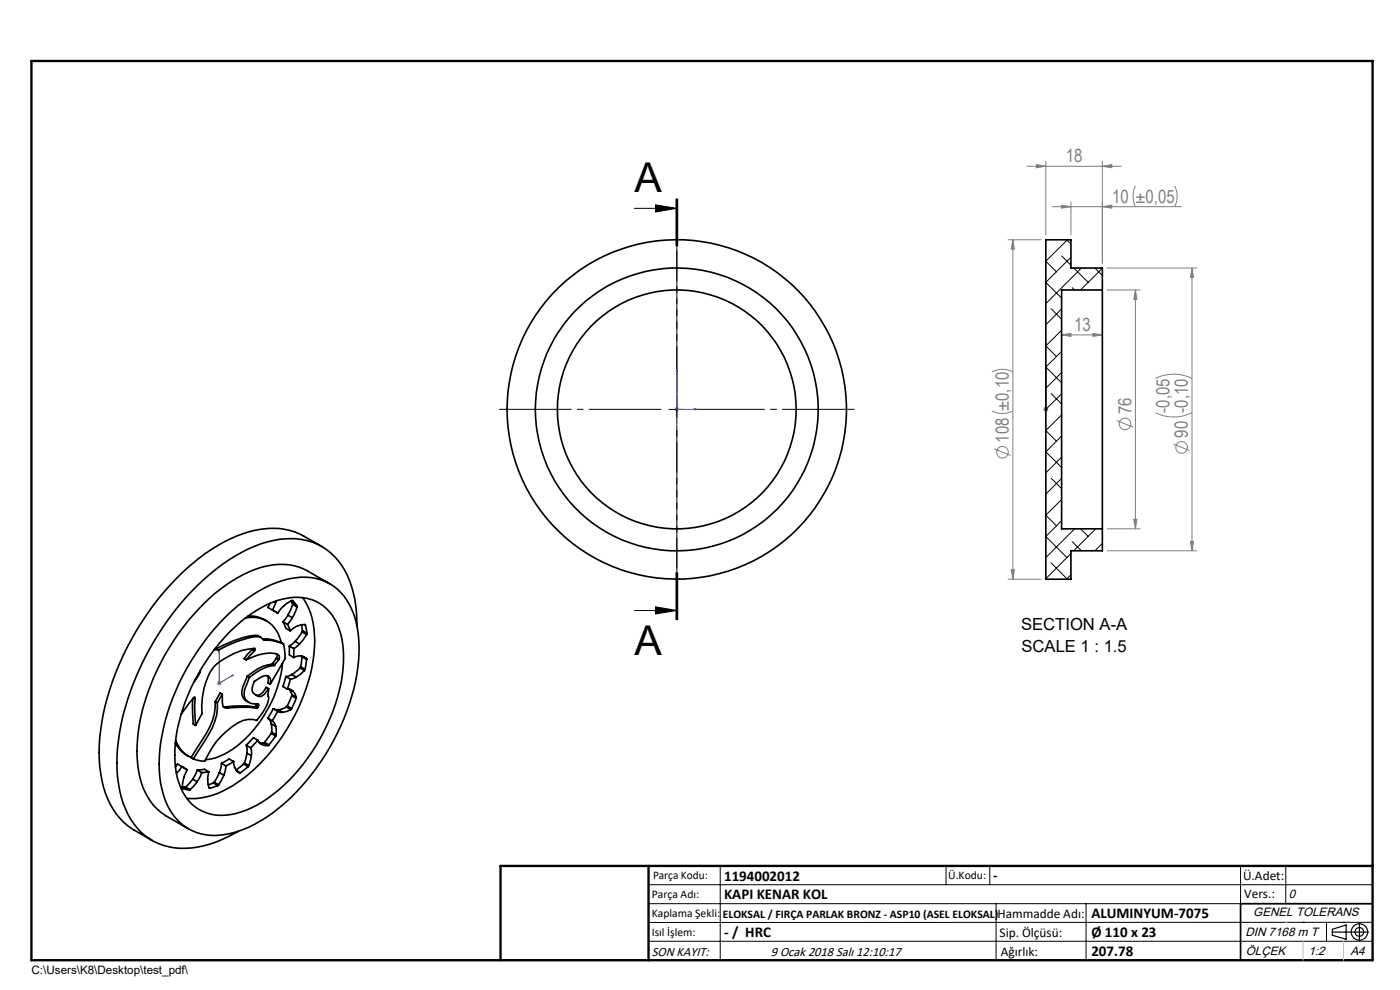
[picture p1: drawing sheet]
<svg xmlns="http://www.w3.org/2000/svg" width="297mm" height="210mm" viewBox="0 0 297 210" stroke-linecap="round" stroke-linejoin="round" font-family="sans-serif">
<g fill="none" stroke="#808080" stroke-width=".21">
<path d="M217.9 35.3h20M219.9 34.9l2 .4-2 .3zM221.9 34.2v15.6M233.9 35.3l2-.4v.7zM233.9 34.2v21.6M240.9 39.4a5.2 5.2 0 0 0 0 4.4M249.2 39.4a4.9 4.9 0 0 1 0 4.4M213.9 50.9h7M214.9 50.9v72M214.9 50.9l.3 1.9h-.7zM223.2 43.8h27.4M225.2 43.5l2 .3-2 .4z"/>
<path d="M227.2 42.9v6.9M233.9 43.8l2-.3v.7zM234.9 56.9h19M252.9 56.9l.3 1.9h-.6zM252.9 56.9v59.9M210.5 78.9l.2-.2a4.9 4.9 0 0 1 4.2 .2M225.2 71l2-.3v.7zM225.2 71h8.7M231.8 70.7l2.1 .3-2.1 .4zM233.9 62.5v9.5M234.9 61.5h7M240.9 61.5l.3 2h-.7z"/>
<path d="M240.9 61.5v50.7M143.1 86.8h1M143.2 86.5l.7 .7M143.6 86.4v.9M143.9 86.5l-.7 .7M210.5 87.2a5.2 5.2 0 0 0 4.4 0M210.9 95.2l3.5 1.4M221.4 86.8h1M221.5 86.5l.7 .7M221.9 86.4v.9M222.2 86.5l-.7 .7M236.9 89.2l3.5 1.4"/>
<path d="M245.1 87.6a9 9 0 0 0 7.8 0M245.1 80.3a8.6 8.6 0 0 1 7.8 0M248.9 94.2l3.5 1.4M234.9 112.2h7M234.9 116.8h19M240.5 110.2h.7l-.3 2zM252.6 114.9h.6l-.3 1.9zM213.9 122.9h7M214.5 120.9h.7l-.3 2zM46 144.9h1M46.1 144.6l.7 .7M46.5 144.4v1"/>
<path d="M46.8 144.6l-.7 .7"/>
<circle cx="212.7" cy="95.9" r="1.24"/>
<circle cx="238.7" cy="89.9" r="1.24"/>
<circle cx="250.6" cy="94.9" r="1.24"/>
</g>
<g fill="none" stroke="#000" stroke-width=".21">
<path d="M134.6 44.2h9M139.1 43.5l4.5 .7-4.5 .8zM143.4 42.2v10M143.6 42.2v10M143.8 42.2v10M141.9 86.8h3.3M143.6 85.2v3.3M134.6 129.5h9M139.1 128.7l4.5 .8-4.5 .7zM143.4 121.5v10M143.6 121.5v10M143.8 121.5v10z"/>
<path d="M137.6 187.7h153.6M137.6 191.7h153.6M137.6 199.7h153.6M152.8 183.7v20M200.7 183.7v4M210 183.7v4M211.3 191.7v12M230.4 191.7v12M263.2 183.7v20M272.8 183.7v8M276.4 195.6h.1M281.4 195.6v4.1"/>
<path d="M285 195.6h.1M291.2 195.6l-153.6 .1"/>
</g>
<g fill="none" stroke="#000" stroke-width=".25">
<path d="M282.6 197.7h7.8M282.6 197.1l3-.9v3l-3-.8zM288.4 195.8v3.8M106.2 203.7h185"/>
<circle cx="288.4" cy="197.7" r="1.74"/>
<circle cx="288.4" cy="197.7" r=".93"/>
</g>
<path d="M143.6 78.4l.1 .4h-.2zM143.6 78.4v8.4h4.2M221.9 78.4v.4v-.4M221.9 78.4v8.4M147.4 86.7l.4 .1-.4 .2zM221.9 86.7v.3zM221.9 86.8h.1M46.5 138l.1 .3-.2 .1zM46.5 138v6.9l3-1.7M49.2 143.3l.3-.1-.3 .3z" fill="none" stroke="#00f" stroke-width=".21"/>
<path d="M140.3 86.8h-34.4M143.6 83.5v-34.3M143.6 90.2v34.3M146.9 86.8h34.4" fill="none" stroke="#000" stroke-width=".21" stroke-dasharray="15.2 1.3 1.3 1.3"/>
<path d="M143.6 42.2v89.3" fill="none" stroke="#000" stroke-width=".21" stroke-dasharray="6.3 1.3 1.3 1.3" stroke-dashoffset="-.8"/>
<path d="M291.2 191.7h-28v12" fill="none" stroke="#000" stroke-width=".35"/>
<path d="M6.7 12.9h284.5v190.8h-284.5zM137.6 183.7v20M291.2 183.7h-185v20" fill="none" stroke="#000" stroke-width=".5"/>
<path d="M276.4 199.7v4M285 199.7v4" fill="none" stroke="#c0c0c0" stroke-width=".21"/>
<path d="M272.8 195.6h.1" fill="none" stroke="#c0c0c0" stroke-width=".25"/>
<path d="M139.1 43.5l4.5 .7-4.5 .8zM139.1 128.7l4.5 .8-4.5 .7z" fill="#000"/>
<g fill="#00f">
<path d="M147.4 86.7l.4 .1-.4 .2zM143.6 78.4l.1 .4h-.2z"/>
<path d="M49.2 143.3l.3-.1-.3 .3zM46.5 138l.1 .3-.2 .1z"/>
<path d="M221.9 86.7v.3zM221.9 78.4v.4zM221.9 86.7v.3zM221.9 78.4v.4z"/>
</g>
<g fill="#808080">
<path d="M233.9 43.8l2-.3v.7zM225.2 43.5l2 .3-2 .4z"/>
<path d="M225.2 71l2-.3v.7zM231.8 70.7l2.1 .3-2.1 .4zM219.9 34.9l2 .4-2 .3zM233.9 35.3l2-.4v.7z"/>
<path d="M240.9 61.5l.3 2h-.7zM240.5 110.2h.7l-.3 2zM252.9 56.9l.3 1.9h-.6zM252.6 114.9h.6l-.3 1.9zM214.9 50.9l.3 1.9h-.7zM214.5 120.9h.7l-.3 2z"/>
</g>
<g fill="none" stroke="#000" stroke-width=".35">
<path d="M233.9 61.5v50.7M233.9 61.5v-4.6h-6.7v-6h-5.3v72h5.3v-6.1h6.7v-4.6M233.9 61.5h-8.7v50.7h8.7M68.3 115.9a20.9 20.9 0 0 0-7.9-3.6 20.4 20.4 0 0 0-12.9 2.7 50.4 50.4 0 0 0-18.6 18.9 53.1 53.1 0 0 0-7.9 25.7 21 21 0 0 0 4.4 13.9 11.3 11.3 0 0 0 3.1 2.6l3.8 2.2M45.4 137.9h1M45.6 137.6h.3M45.9 137.6l.5 .3M47.9 130.8a29.3 29.3 0 0 1 13.5-8 11.1 11.1 0 0 1 13.7 7.6 30.1 30.1 0 0 1-.9 18.8 47.8 47.8 0 0 1-17.6 24.1 18.9 18.9 0 0 1-13.1 3.8 11.1 11.1 0 0 1-8.8-8.5 30.1 30.1 0 0 1 .8-17.3 50.7 50.7 0 0 1 12.4-20.5zM48.8 134a24.9 24.9 0 0 1 11.3-6.9 9.4 9.4 0 0 1 11.9 6.4 25.8 25.8 0 0 1-.9 16 39.1 39.1 0 0 1-16.7 21.3 13.2 13.2 0 0 1-10.6 1.6 9.9 9.9 0 0 1-6.2-7.3 28.2 28.2 0 0 1 1.8-16.4 42.6 42.6 0 0 1 9.4-14.7zM52.1 131.1a6.3 6.3 0 0 1 7.6 5.2M52.6 130.7a6.1 6.1 0 0 1 4 1M53.5 137.8l-1.7 1.9 .4 .3"/>
<path d="M53.5 137.8l.5 .3M53.6 137.6l-.1 .2M54 138.1l-1.8 1.9M54 138.1l.1-.5a10.1 10.1 0 0 0-6.3 2 7.7 7.7 0 0 0-4.1 5.1 16.6 16.6 0 0 0-.8 6.7l-1.4 2.5M54.8 134.9a5.6 5.6 0 0 0-3.1 .3l-1.9 .6-3.9 1.8M54.8 134.9l.5 .3M55.7 135.5l2.3 .2 1.7 .6M57.3 128l-.5 .9 1 .5M57.8 129.4l1.1 .7M57.9 129.5l1 .6M58.2 127.6l.3 .2M58.5 127.8l-.7 1.6"/>
<path d="M58.6 127.5l-.1 .3M58.6 138.7l.2 .3-.2 .6M58.6 139.6l-.7 1.1M58.6 139.6l.5 .3M59.1 139.9a.86 .86 0 0 0 0-1 .86 .86 0 0 0-.9-.3 10 10 0 0 0-6 1.4M59.1 139.9l-.8 1.1M59.7 136.3l.4 .3M60 131.9l.6 1.4 1 .5M60 131.9l1 .5M60.1 136.6l.4 3.1-3.2 5.5M60.1 136.6l-1.7-.6-1.1-.2h-1.3a1.67 1.67 0 0 0-2-.7l-1.2 .2a25.8 25.8 0 0 0-6.4 2.6M61 132.4l.6 1.4"/>
<path d="M61.1 130.5l-1.1 1.4M61.1 130.5l.9 .5M61.4 137v1.9l.9 .6M61.4 137l.9 .6M61.7 127.5l.4 .5M62 131l-1 1.4M62 127.4h.1M62.1 128v.2M62.1 128l.9 .5M62.1 127.4l.9 1.1M62.1 127.4a6.2 6.2 0 0 0-3.2 2.7M62.1 128.2l-1 2.3"/>
<path d="M62.1 128.2l.9 .6M62.3 139.5a2.36 2.36 0 0 1 2.7 .2M62.3 137.6v1.9M62.6 136.1l-1.2 .9M62.6 136.1l.9 .5M63 128.8l-1 2.2M63 128.5v.3M63.5 136.6l-1.2 1M64 132.5l.2 1.3M64.1 134l-1.5 2.1M64.1 139.2v.1M64.1 139.3l-.3 2.1"/>
<path d="M64.1 134l1 .6M64.1 139.3l1 .6M64.2 133.8l-.1 .2M64.2 133.8l.9 .5M64.2 126.8a15.8 15.8 0 0 1 2.5 10.5 40.3 40.3 0 0 1-12.8 25.9 22.7 22.7 0 0 1-11.2 6.1l-3.1 .1M64.2 139.3l.8 .4M64.6 132.5l.2 .1M64.8 132.6l.3 1.7M64.8 132.6a2.45 2.45 0 0 0-2.4 .6l-.8 .6M65 139.7l.1 .2M65.1 139.9l-.4 2.1M65.1 134.6l-1.6 2"/>
<path d="M65.1 134.3v.3M70 123.9l-4.7-2.8a13.3 13.3 0 0 0-12.2 .1 39.4 39.4 0 0 0-17.3 16.3 43 43 0 0 0-6.7 23.3 15 15 0 0 0 5 11.5l5.9 3.5M75.7 132.7a22.8 22.8 0 0 0-3.2-12.8 12.8 12.8 0 0 0-13.2-5.5 31.8 31.8 0 0 0-16.1 8.6 58.8 58.8 0 0 0-18 33.9 27 27 0 0 0 1.9 15.8 12.8 12.8 0 0 0 13.5 7.2 24.7 24.7 0 0 0 9.9-3.6M37.2 157.6a6.2 6.2 0 0 0 2.8 2.8M37.3 157v.1a6.3 6.3 0 0 0 3.2 3.6M40.9 148.2l-.1 1.3 .2 4.1 .5 .3M41.1 147.9l.3 .2M41.4 148.1l-.1 1.7 .2 4.1M41.4 148.1a.18 .18 0 0 0-.1-.2 .18 .18 0 0 0-.2 .1l-2.7 3.5M42.5 142.2a4.5 4.5 0 0 1-1.3 2.4M45.6 148.8a13 13 0 0 1-2.9 8.5l-2.2 3.4M45.6 148.8l.5 .3"/>
<path d="M46.1 149.1a13.3 13.3 0 0 1-2.9 8.5l-2.2 3.4M47.2 147.2v.9a2.77 2.77 0 0 0 .3 2l.9 .1 4.6-.2 1.4 .2M47.2 147.2l-1.1 1.9M47.2 147.2l-.5-.2-1.1 1.8M47.4 149.9h1a22 22 0 0 1 5.5 .1M52.2 158.1l.2 .7v1M52.2 158.1l1 .5M52.4 159.8l-.5 2M52.4 159.8l.9 .5M52.5 143.4l-.4 .8a4.6 4.6 0 0 0-.6 3.8l.5 .6 .7 .4M52.5 143.4l.4 .3M52.9 143.7l-.3 .8a5.3 5.3 0 0 0-.8 3.2 2.53 2.53 0 0 0 3 1.7l.1 .2"/>
<path d="M53.2 158.6l.1 .6v1.1M53.9 150l.5 .2M54.3 149.6l-.4 .4M54.3 149.6l.5 .3M54.7 157l-1.5 1.6M54.7 157l.7 .8M54.7 157l-.9-.5-1.6 1.6M54.8 149.9l-.4 .3M54.9 149.6l-.1 .3M54.9 149.6l-.5-.2-.1 .2M55 157.5l.9 .1M55.3 157.8h.1"/>
<path d="M55.4 157.8l.7 .3h.8M55.9 157.6l1 .5M56.1 157.5l-.2 .1M56.1 157.5l1 .5M56.7 143.3a1.81 1.81 0 0 1 .2 1.6l.4 .3M56.8 152.4l.5 .4 .2 .7M56.8 152.4l.9 .5M57 146.1l-.2 1.3 .2 .9a10.1 10.1 0 0 1-2.5 4.5 5.2 5.2 0 0 0-5.2 1.3 17.2 17.2 0 0 0-5.9 7.4l-.9-.1-1.5-.4M57 146.1l-.5-.3a2.85 2.85 0 0 1-1.9 1.7l-.3-.1M57.1 158l-.2 .1M57.3 145.2a1.59 1.59 0 0 0-.4-1.8 2.61 2.61 0 0 0-2.3 .7l-.6 .5a2.29 2.29 0 0 0-.3 2.3l.3 .3a1.47 1.47 0 0 0 1.4 .5 1.47 1.47 0 0 0 1.2-1l.4-.6M57.5 153.5l.1 1.8"/>
<path d="M57.5 155.6l-1.4 1.9M57.5 153.5l1 .5M57.5 155.6l1 .5M57.6 155.3l-.1 .3M57.6 140.9a7.6 7.6 0 0 0-4 1.7l-1.1 .8M57.6 140.9l.5 .3M57.6 155.3l1 .6M57.7 152.9l.5 .5 .3 .6M57.9 140.7l-.3 .2M57.9 140.7l.4 .3M58.1 150.4l.9 .2M58.1 141.2a9.4 9.4 0 0 0-5.2 2.5"/>
<path d="M58.3 141l-.2 .2M58.5 154l.1 1.9M58.5 156.1l-1.4 1.9M58.6 155.9l-.1 .2M58.9 150.9l-1.2 2M58.9 150.9l.5 .2h.5M58.9 150.9l-.9-.6-1.2 2.1M59 150.6l.9 .5M59.9 140.6a26.2 26.2 0 0 1-11.4 18.9 10.6 10.6 0 0 1-4.9 1.7M60.6 143.5l-.6 2.1 1 .6M60.6 143.5l1 .6M60.7 150l-.8 .4-.9 .2"/>
<path d="M60.7 150l1 .5M61 146.2a1.27 1.27 0 0 1 1.2 .4M61 149.7l-.3 .3M61 149.7l.9 .6M61.3 146.2l.6 1.1M61.4 146.2l.8 .4M61.6 144.1l-.6 2.1M61.7 150.5l-1.8 .6M61.9 150.3l-.2 .2M61.9 143.1l-1.3 .4M61.9 143.1l.9 .5M61.9 147.3v.3"/>
<path d="M61.9 147.6l-.9 2.1M61.9 147.3l1 .6M61.9 147.6l.9 .5M62.2 146.6l.4 .6 .3 .7M62.8 148.1l-.9 2.2M62.8 143.6l-1.2 .5M62.9 147.9l-.1 .2M63.6 141.7l-1.7 1.4M63.6 141.7l1 .5M63.8 141.4l-.2 .3M63.8 141.4l.9 .6M64.6 142.2l-1.8 1.4"/>
<path d="M64.7 142l-.1 .2M38.6 162.6l-1.2 1.4M38.6 162.6l1.1 .7M38.6 162.6l-1-.5-.4 .6M38.7 166.9l.5 .1M38.7 162.7l1 .6M38.7 167.2l.1 .1M38.8 167.3l1.3 .3M39.2 167l.9 .6M39.4 167h-.2M39.4 167l1 .5M39.7 163.3a6.2 6.2 0 0 0-.9 4"/>
<path d="M40.4 167.5l-.3 .1M40.5 160.7l.5 .3M40.9 165.3l-1.5 1.7M40.9 165.3l.9 .5M41.8 165.8l-1.4 1.7M41.9 163.3l1.5-.1 .9 .5M41.9 163.3l-1 2M41.9 163.3l.9 .6M42.8 163.9l-.4 1-.6 .9M44.3 163.7l-1.5 .2M44.3 163.7a5.1 5.1 0 0 0 .1 3.4M44.4 167.1l.2 .1"/>
<path d="M45.3 166.1l-1.1 .4M45.3 166.1l.9 .5M45.4 165.9l-.1 .2M45.4 165.9l1 .6M46.2 166.6l-1.6 .6M46.4 166.5l-.2 .1M46.5 163.9l-1.1 2M46.5 163.9l1 .5M47 161.9l-.5 2M47 161.9l.9 .6M47.5 164.4l-1.1 2.1M47.9 162.5l-.4 1.9"/>
<path d="M49.6 161.5l-1.7 1M49.6 161.5a2.35 2.35 0 0 0 1.3 2.5l.1-.1M49.6 161.5l-1-.5-1.6 .9M50.2 163.5l.8 .4M51.7 162.1l-1.6 1.2M51.7 162.1l.9 .5M51.9 161.8l-.2 .3M51.9 161.8l.9 .6M52.6 162.6l-1.6 1.3M52.8 162.4l-.2 .2M53.3 160.3l-.5 2.1"/>
<circle cx="143.6" cy="86.9" r="30"/>
<circle cx="143.6" cy="86.8" r="36"/>
<circle cx="143.6" cy="86.8" r="25.3"/>
</g>
<g fill="none" stroke="#000" stroke-width=".21">
<path d="M221.9 50.9h.1M225.2 54.3l2 2M226.3 50.9l.9 .9M226.4 50.9l-4.5 4.5 2.2 2.3M227.2 54.6l-5.3 5.3 3.3 3.3M227.8 56.9l3.1 3M229.4 56.9l-7.5 7.5M232.3 56.9l1.6 1.5M233.9 56.9l-4.7 4.6M223 65.5l2.2 2.2M225.2 65.5l-3.3 3.4M225.2 70.1l-3.3 3.3 2.2 2.2"/>
<path d="M225.2 74.5l-3.3 3.3 3.3 3.4M225.2 79l-3.3 3.4M227.5 61l.5 .5M233.9 61.4l-.2 .1M223 83.5l2.2 2.2M225.2 83.5l-3.3 3.3M225.2 88l-3.3 3.3 2.2 2.3M225.2 92.5l-3.3 3.3 3.3 3.4M225.2 97l-3.3 3.3M221.9 104.8h.1M223 119.4l3.4 3.5M223 101.5l2.2 2.1"/>
<path d="M225.2 101.5l-3.3 3.3M225.2 106l-3.3 3.3 2.2 2.2M225.2 110.4l-3.3 3.4 4.4 4.5M227.2 117.4l-5.3 5.4M227.5 114.9l1.9 1.9M228 112.2l-6.1 6.1M229.2 112.2l1.7 1.6M232.4 112.2l-4.6 4.6M233.7 112.2l.2 .1M233.9 115.2l-1.6 1.6M221.9 122.8h.1M227.2 121.9l-.9 1"/>
</g>
<g font-size="8.7">
<text x="134.6" y="40.8">A</text>
<text x="134.6" y="138.9">A</text>
</g>
<g font-size="3.9" fill="#808080">
<text x="226.1" y="34.4">18</text>
<text x="236" y="43">10 ±0,05</text>
<text x="227.9" y="70.1">13</text>
<text x="240" y="87.9" transform="rotate(-90 240 87.9)">76</text>
<text x="248.1" y="87.5" transform="rotate(-90 248.1 87.5)">-0,05</text>
<text x="214" y="93.9" transform="rotate(-90 214 93.9)">108 ±0,10</text>
<text x="252" y="92.9" transform="rotate(-90 252 92.9)">90 -0,10</text>
</g>
<g font-size="3.5">
<text x="216.6" y="133.7">SECTION A-A</text>
<text x="216.7" y="138.3">SCALE 1 : 1.5</text>
</g>
<g font-size="3.2">
<text x="153.6" y="186.8">1194002012</text>
<text x="153.6" y="190.8">KAPI KENAR KOL</text>
<text x="210.7" y="186.6">-</text>
<text x="231.5" y="194.8">ALUMINYUM-7075</text>
<text x="153.6" y="198.8">- / HRC</text>
<text x="231.5" y="198.7">Ø 110 x 23</text>
<text x="231.5" y="202.8">207.78</text>
</g>
<g font-size="2.8">
<text x="263.7" y="186.7">Ü.Adet:</text>
<text x="263.9" y="190.5">Vers.:</text>
<text x="211.6" y="194.8">Hammadde Adı:</text>
<text x="138.3" y="202.8">SON KAYIT:</text>
<text x="163.5" y="202.8">9 Ocak 2018 Salı 12:10:17</text>
<text x="212.1" y="198.7">Sip. Ölçüsü:</text>
<text x="212.3" y="202.7">Ağırlık:</text>
</g>
<g font-size="2.6">
<text x="273.4" y="190.4">0</text>
<text x="265.9" y="194.4">GENEL TOLERANS</text>
<text x="264.2" y="198.5">DIN 7168 m T</text>
<text x="264.3" y="202.6">ÖLÇEK</text>
<text x="277.6" y="202.6">1:2</text>
<text x="286.5" y="202.6">A4</text>
</g>
<g font-size="2.5">
<text x="138.3" y="190.5">Parça Adı:</text>
<text x="138.5" y="186.5">Parça Kodu:</text>
<text x="201.2" y="186.5">Ü.Kodu:</text>
<text x="138.3" y="194.5">Kaplama Şekli:</text>
<text x="153.3" y="194.8">ELOKSAL / FIRÇA PARLAK BRONZ - ASP10 (ASEL ELOKSAL)</text>
<text x="138.3" y="198.6">Isıl İşlem:</text>
<text x="6.7" y="206.7">C:\Users\K8\Desktop\test_pdf\</text>
</g>
</svg>
